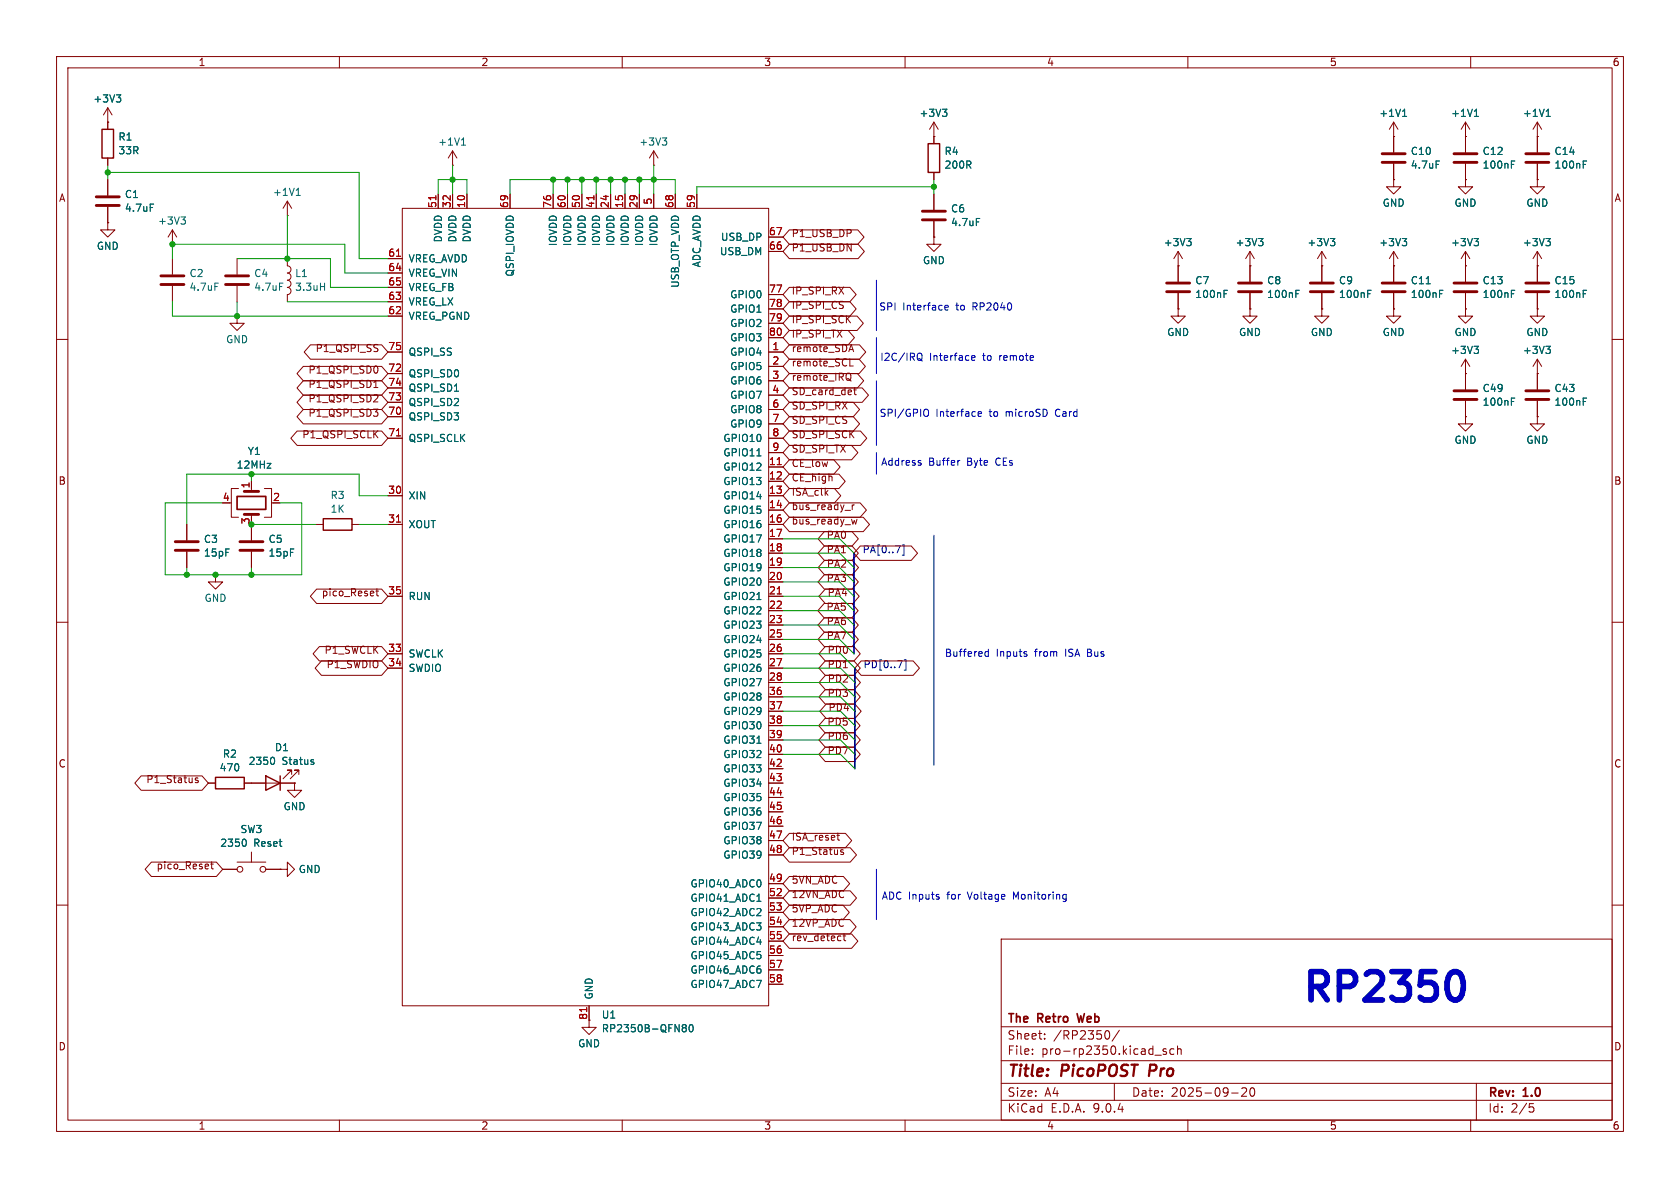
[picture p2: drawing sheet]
<svg xmlns="http://www.w3.org/2000/svg" width="297mm" height="210mm" viewBox="0 0 297 210" stroke-linecap="round" stroke-linejoin="round" font-family="sans-serif">
<g fill="none" stroke="#840000" stroke-width=".18">
<path d="M10 10h277v190h-277zM12 12h273v186h-273zM19 19.1l-.7 1.2M19 19.1l.8 1.2M19 19.1v3.8M60 10v2M110 10v2M160 10v2M210 10v2M260 10v2M19 21.6h.1M19 39.4v1.2h1.3l-1.3 1.3-1.2-1.3h1.2"/>
<path d="M19 39.4h.1M19 27.9v1.3M19 31.8v2.7M19 36.6v2.8M50.8 38.1h.1M50.8 35.6v2.5M50.8 35.6l-.8 1.2M50.8 35.6l.8 1.2M71.1 36.8h64.8v141h-64.8zM77.5 34.3v2.5M80 29.2h.1M80 26.7l-.8 1.2"/>
<path d="M80 26.7l.8 1.2M80 26.7v2.5M80 34.3v2.5M82.5 34.3v2.5M90.2 34.3v2.5M97.8 34.3v2.5M100.3 34.3v2.5M102.9 34.3v2.5M105.4 34.3v2.5M107.9 34.3v2.5M110.5 34.3v2.5M113 34.3v2.5"/>
<path d="M115.6 29.2h.1M115.6 26.7v2.5M115.6 34.3v2.5M115.6 26.7l-.8 1.2M115.6 26.7l.7 1.2M119.4 34.3v2.5M123.2 34.3v2.5M165.1 24.1h.1M165.1 21.6v3.8M165.1 30.5v1.3M165.1 34.3v2.8M165.1 39.1v2.8"/>
<path d="M165.1 21.6l-.8 1.3M165.1 21.6l.8 1.3M246.4 31.8v1.2h1.2l-1.2 1.3-1.3-1.3h1.3M246.4 31.8h.1M246.4 24.1h.1M246.4 21.6v5.3M246.4 29v2.8M246.4 21.6l-.8 1.3M246.4 21.6l.7 1.3M259.1 31.8v1.2h1.2l-1.2 1.3-1.3-1.3h1.3M259.1 31.8h.1M259.1 24.1h.1"/>
<path d="M259.1 21.6v5.3M259.1 29v2.8M259.1 21.6l-.8 1.3M259.1 21.6l.7 1.3M271.8 24.1h.1M271.8 31.8v1.2h1.2l-1.2 1.3-1.3-1.3h1.3M271.8 31.8h.1M271.8 21.6v5.3M271.8 29v2.8M271.8 21.6l-.8 1.3M271.8 21.6l.7 1.3M30.5 43.2h.1"/>
<path d="M30.5 40.6v2.6M30.5 45.7v2.8M30.5 50.5v2.8M30.5 40.6l-.8 1.3M30.5 40.6l.7 1.3M41.9 55.9v1.3h1.3l-1.3 1.2-1.3-1.2h1.3M41.9 55.9h.1M41.9 45.7v2.8M41.9 50.5v2.8M50.8 45.7v1.3a.64 .64 0 0 1 .6 .6 .64 .64 0 0 1-.6 .7 .64 .64 0 0 1 .6 .6 .64 .64 0 0 1-.6 .6 .64 .64 0 0 1 .6 .7 .64 .64 0 0 1-.6 .6M50.8 50.8a.64 .64 0 0 1 .6 .6 .64 .64 0 0 1-.6 .7v1.2M68.6 45.7h2.5"/>
<path d="M68.6 48.3h2.5M68.6 50.8h2.5M68.6 53.3h2.5M68.6 55.9h2.5M135.9 41.9h2.5M135.9 44.5h2.5M135.9 52.1h2.5M135.9 54.6h2.5M135.9 57.2h2.5M135.9 59.7h2.5M139.5 53.3h10.7l1.2 1.3-1.2 1.3h-10.7l-1.1-1.3zM139.5 43.2h12.2l1.1 1.3-1.1 1.2h-12.2l-1.1-1.2z"/>
<path d="M139.5 40.6h12.1l1.2 1.3-1.2 1.3h-12.1l-1.1-1.3zM139.5 50.8h10.7l1.2 1.3-1.2 1.2h-10.7l-1.1-1.2zM139.5 58.4h10.4l1.2 1.3-1.2 1.3h-10.4l-1.1-1.3zM139.5 55.9h12l1.1 1.3-1.1 1.2h-12l-1.1-1.2zM165.1 41.9v1.3h1.3l-1.3 1.3-1.3-1.3h1.3M165.1 41.9h.1M208.3 47h.1M208.3 54.6v1.3h1.2l-1.2 1.3-1.3-1.3h1.3M208.3 54.6h.1M208.3 44.5l-.8 1.2M208.3 44.5l.7 1.2M208.3 44.5v5.3"/>
<path d="M208.3 51.8v2.8M221 47h.1M221 54.6v1.3h1.2l-1.2 1.3-1.3-1.3h1.3M221 54.6h.1M221 44.5l-.8 1.2M221 44.5l.7 1.2M221 44.5v5.3M221 51.8v2.8M233.7 47h.1M233.7 54.6v1.3h1.2l-1.2 1.3-1.3-1.3h1.3M233.7 54.6h.1M233.7 44.5l-.8 1.2"/>
<path d="M233.7 44.5l.7 1.2M233.7 44.5v5.3M233.7 51.8v2.8M246.4 54.6v1.3h1.2l-1.2 1.3-1.3-1.3h1.3M246.4 54.6h.1M246.4 47h.1M246.4 44.5v5.3M246.4 51.8v2.8M246.4 44.5l-.8 1.2M246.4 44.5l.7 1.2M259.1 54.6v1.3h1.2l-1.2 1.3-1.3-1.3h1.3M259.1 54.6h.1"/>
<path d="M259.1 47h.1M259.1 44.5v5.3M259.1 51.8v2.8M259.1 44.5l-.8 1.2M259.1 44.5l.7 1.2M271.8 54.6v1.3h1.2l-1.2 1.3-1.3-1.3h1.3M271.8 54.6h.1M271.8 47h.1M271.8 44.5v5.3M271.8 51.8v2.8M271.8 44.5l-.8 1.2M271.8 44.5l.7 1.2"/>
<path d="M10 60h2M52.5 76.2h15l1.1 1.3-1.1 1.2h-15l-1.1-1.2zM53.6 64.8h13.9l1.1 1.2-1.1 1.3h-13.9l-1.1-1.3zM53.6 72.4h13.9l1.1 1.3-1.1 1.2h-13.9l-1.1-1.2zM53.6 69.8h13.9l1.1 1.3-1.1 1.3h-13.9l-1.1-1.3zM53.6 67.3h13.9l1.1 1.3-1.1 1.3h-13.9l-1.1-1.3zM54.9 61h12.6l1.1 1.2-1.1 1.3h-12.6l-1.1-1.3zM66 72.3h.8l-.4 .5M66 71h.8M66.1 68.5h.7M66.7 64.9v.8M66.7 69.9v.4"/>
<path d="M66.7 72.9v.6M68.6 62.2h2.5M68.6 66h2.5M68.6 68.6h2.5M68.6 71.1h2.5M68.6 73.7h2.5M68.6 77.5h2.5M135.9 62.2h2.5M135.9 77.5h2.5M135.9 64.8h2.5M135.9 67.3h2.5M135.9 69.9h2.5"/>
<path d="M135.9 72.4h2.5M135.9 74.9h2.5M139.5 63.5h12.4l1.1 1.3-1.1 1.2h-12.4l-1.1-1.2zM139.5 61h12.4l1.2 1.2-1.2 1.3h-12.4l-1.1-1.3zM139.5 66h12.1l1.1 1.3-1.1 1.3h-12.1l-1.1-1.3zM139.5 68.6h12.9l1.1 1.3-1.1 1.2h-12.9l-1.1-1.2zM139.5 71.1h11.4l1.1 1.3-1.1 1.3h-11.4l-1.1-1.3zM139.5 73.7h11.4l1.1 1.2-1.1 1.3h-11.4l-1.1-1.3zM139.5 78.7h11.1l1.1 1.3-1.1 1.3h-11.1l-1.1-1.3zM139.5 76.2h12.6l1.1 1.3-1.1 1.2h-12.6l-1.1-1.2zM149.9 66a.43 .43 0 0 1 .5 .4v.4a.43 .43 0 0 1-.5 .4M149.9 66.9l.6 .5"/>
<path d="M150.2 61.8h.6M150.2 64.7h.6M150.5 60.9l.4 1.3M150.9 68.9h.5M151.1 68.5v1.1l.3 .2M259.1 73.7v1.2h1.2l-1.2 1.3-1.3-1.3h1.3M259.1 73.7h.1M259.1 66h.1M259.1 63.5l-.8 1.3M259.1 63.5l.7 1.3M259.1 63.5v5.3M259.1 70.9v2.8"/>
<path d="M271.8 66h.1M271.8 73.7v1.2h1.2l-1.2 1.3-1.3-1.3h1.3M271.8 73.7h.1M271.8 63.5l-.8 1.3M271.8 63.5l.7 1.3M271.8 63.5v5.3M271.8 70.9v2.8M285 60h2M33 92.7v2.8M33 97.5v2.8M40.6 88.9h.3M42.2 86.4h-1.3v5h1.3"/>
<path d="M44.4 85.1v1.3M44.4 90.9v.5M44.4 92.7v2.8M44.4 97.5v2.8M46.7 86.4h1.3v5h-1.3M55.9 92.7h1.2M62.2 92.7h1.3M68.6 92.7h2.5M68.6 87.6h2.5M135.9 92.7h2.5M135.9 87.6h2.5M135.9 80h2.5"/>
<path d="M135.9 82.6h2.5M135.9 85.1h2.5M135.9 90.2h2.5M135.9 95.3h2.5M135.9 97.8h2.5M139.5 81.3h7.9l1.1 1.3-1.1 1.2h-7.9l-1.1-1.2zM139.5 83.8h8.8l1.1 1.3-1.1 1.3h-8.8l-1.1-1.3zM139.5 91.4h13.1l1.1 1.3-1.1 1.3h-13.1l-1.1-1.3zM139.5 86.4h8l1.1 1.2-1.1 1.3h-8l-1.1-1.3zM139.5 88.9h12.6l1.1 1.3-1.1 1.2h-12.6l-1.1-1.2zM145.7 96.5h4.9l1.1 1.3-1.1 1.3h-4.9l-1.1-1.3zM145.7 94h4.9l1.1 1.3-1.1 1.2h-4.9l-1.1-1.2z"/>
<path d="M145.8 99.1h4.9l1.1 1.2-1.1 1.3h-4.9l-1.2-1.3zM149.4 90.2h1M150.7 89.3v.8M151 89.3l-.3 .2M151.5 91.8l-.2 .8-.3-.6-.2 .6M152.1 96.5h9l1.1 1.3-1.1 1.3h-9l-1.1-1.3zM10 110h2M38.1 101.6v1.3h1.3l-1.3 1.2-1.3-1.2h1.3M38.1 101.6h.1M56 104.1h11.5l1.1 1.3-1.1 1.3h-11.5l-1.1-1.3zM56.5 114.3h11l1.1 1.3-1.1 1.2h-11l-1.2-1.2zM56.8 116.8h10.7l1.1 1.3-1.1 1.3h-10.7l-1.1-1.3z"/>
<path d="M66.4 104.5h.5M66.6 104.1v1.1l.3 .1M68.6 105.4h2.5M68.6 115.6h2.5M68.6 118.1h2.5M135.9 105.4h2.5M135.9 115.6h2.5M135.9 118.1h2.5M135.9 100.3h2.5M135.9 102.9h2.5M135.9 108h2.5M135.9 110.5h2.5"/>
<path d="M135.9 113h2.5M145.7 106.7h4.9l1.1 1.3-1.1 1.2h-4.9l-1.1-1.2zM145.7 109.2h4.9l1.1 1.3-1.1 1.3h-4.9l-1.1-1.3zM145.7 101.6h4.9l1.1 1.3-1.1 1.2h-4.9l-1.1-1.2zM145.7 111.8h4.9l1.1 1.2-1.1 1.3h-4.9l-1.1-1.3zM145.9 104.1h4.9l1.1 1.3-1.1 1.3h-4.9l-1.1-1.3zM145.9 114.3h5.1l1.1 1.3-1.1 1.2h-5.1l-1.1-1.2zM145.9 116.8h5.1l1.1 1.3-1.1 1.3h-5.1l-1.1-1.3zM145.9 119.4h5.1l1.1 1.3-1.1 1.2h-5.1l-1.1-1.2zM152.2 116.8h9.2l1.1 1.3-1.1 1.3h-9.2l-1.1-1.3zM285 110h2M25 137.2h10.7l1.1 1.2-1.1 1.3h-10.7l-1.2-1.3z"/>
<path d="M35 137.6l-.3-.1-.2 .2 .1 .2 .4 .1v.3h-.5M36.8 138.4h1.3M43.2 138.4h8.9M51.6 136.9v-.8h-.8h.8l-1.6 1.6M52.1 138.4v1.3h1.2l-1.2 1.3-1.3-1.3h1.3M52.1 138.4h.1M52.8 136.9v-.8h-.7h.7l-1.5 1.6M135.9 138.4h2.5M135.9 120.7h2.5M135.9 123.2h2.5M135.9 125.7h2.5M135.9 128.3h2.5"/>
<path d="M135.9 130.8h2.5M135.9 133.4h2.5M135.9 135.9h2.5M145.9 127h5l1.1 1.3-1.1 1.2h-5l-1.2-1.2zM145.9 121.9h5.1l1.1 1.3-1.1 1.3h-5.1l-1.1-1.3zM145.9 132.1h5.1l1.1 1.3-1.1 1.2h-5.1l-1.1-1.2zM145.9 129.5h5.1l1.1 1.3-1.1 1.3h-5.1l-1.1-1.3zM146 124.5h5.1l1.1 1.2-1.1 1.3h-5.1l-1.1-1.3zM26.8 152.4h11.5l1.1 1.3-1.1 1.2h-11.5l-1.1-1.2zM37.2 152.8h.5M37.4 152.3v1.1l.3 .2M39.4 153.7h2.5"/>
<path d="M41.9 152.4h5.1M44.4 150.6v1.8M47 153.7h2.5M49.5 153.7h1.3v-1.3l1.3 1.3-1.3 1.2v-1.2M49.5 153.7h.1M135.9 141h2.5M135.9 143.5h2.5M135.9 146.1h2.5M135.9 148.6h2.5M135.9 151.1h2.5M135.9 156.2h2.5M135.9 158.8h2.5"/>
<path d="M139.5 154.9h9.6l1.1 1.3-1.1 1.3h-9.6l-1.1-1.3zM139.5 149.9h10.8l1.1 1.2-1.1 1.3h-10.8l-1.1-1.3zM139.5 157.5h10.8l1.1 1.3-1.1 1.2h-10.8l-1.1-1.2zM139.5 147.3h10l1.1 1.3-1.1 1.3h-10l-1.1-1.3zM147.9 147.7h.5M148.2 148.5h.2M149.1 150.3l-.3-.1-.2 .2 .1 .2 .4 .1v.3h-.5M10 160h2M104.1 177.8v3.8h1.3l-1.3 1.3-1.2-1.3h1.2M135.9 161.3h2.5M135.9 163.8h2.5M135.9 166.4h2.5"/>
<path d="M135.9 168.9h2.5M135.9 171.5h2.5M135.9 174h2.5M139.5 165.1h11.1l1.1 1.3-1.1 1.2h-11.1l-1.1-1.2zM139.5 162.6h10.7l1.2 1.2-1.2 1.3h-10.7l-1.1-1.3zM139.5 160h9.5l1.2 1.3-1.2 1.3h-9.5l-1.1-1.3zM149 165.5h.5M149.2 165v1.1l.3 .2M177 166h108v32h-108zM285 160h2M60 198v2M110 198v2"/>
<path d="M160 198v2M177 194.5h108M177 191.5h108M177 187.5h108M177 181.5h108M182.5 186.3v.1M182.5 185.5v.1M184.7 183.6v.1M184.7 182.8v.1M195.7 182.2a.81 .81 0 0 1 .6 .6 .81 .81 0 0 1-.3 .8l-.3 .1M197 191.5v3M197.9 182.1l-1.3 2"/>
<path d="M204.2 186.5h1.1M206.2 185.5l-.4-.1-.2 .2 .1 .2 .5 .2v.3h-.6M207.5 185.5l-.4-.1-.3 .3v.4l.2 .2h.5M208.2 185.5l.2-.1 .3 .1 .1 .9M208.2 184.9v1.5M210 198v2M217.7 193.2h1.2M219.5 192.4l.6-.1 .2 .1 .1 .3-.9 1.1h.9M221.1 192.4l.2-.1a.81 .81 0 0 1 .6 .6 .81 .81 0 0 1-.3 .8l-.1 .1a.81 .81 0 0 1-.4-1.4zM260 198v2M261 191.5v6.5M270.4 195.1h.7"/>
<path d="M270.5 195.7h.4l.3 .3-.2 .5-.5 .1"/>
<circle cx="42.4" cy="153.7" r=".51"/>
<circle cx="46.5" cy="153.7" r=".51"/>
</g>
<path d="M203.4 188.2l-.3 2" fill="none" stroke="#840000" stroke-width=".4"/>
<path d="M41.9 87.8h5.1v2.2h-5.1zM190.4 179.2l.4 1.5" fill="none" stroke="#840000" stroke-width=".3"/>
<g fill="none" stroke="#006464" stroke-width=".18">
<path d="M20.6 16.8h.7l-.4 .5M21.1 17.3l.2 .2v.3l-.2 .2M166.6 19.3h.8l-.4 .5M167.2 19.8l.2 .2v.3l-.2 .3M248.1 19.6l.2-.3v1.3M260.8 19.6l.2-.3v1.3M273.5 19.6l.2-.3v1.3M26.6 36.1h.6M32 38.4h.8l-.4 .4M32.5 38.8l.3 .3v.3l-.3 .2M52.4 34.5h.7M52.5 33.6l.2-.3v1.2"/>
<path d="M81.6 25.7h.7M81.7 24.7l.2-.3v1.3M117.1 24.4h.8l-.5 .5M117.6 24.9l.3 .2v.3l-.3 .3M172.6 38.6h.6M248 20.6h.7M253.9 28.5h.6M260.7 20.6h.7M267.2 29.1h.4M267.2 28.5h.6M273.4 20.6h.7M279.9 29.1h.4"/>
<path d="M279.9 28.5h.6M38 50.1h.6M49.4 50.1h.6M56.7 50.7h.7M57.4 50.1v1.2M209.8 42.2h.8l-.4 .5M210.3 42.7l.3 .2v.3l-.3 .2M216.4 51.9h.4M216.4 51.3h.6M222.5 42.2h.8l-.4 .5M223 42.7l.3 .2v.3l-.3 .2M229.1 51.9h.4"/>
<path d="M229.1 51.3h.6M235.2 42.2h.8l-.4 .5M235.7 42.7l.3 .2v.3l-.3 .2M241.8 51.9h.4M241.8 51.3h.6M247.9 42.2h.8l-.4 .5M248.4 42.7l.3 .2v.3l-.3 .2M252.1 50.2h.8M254.5 51.9h.4M254.5 51.3h.6M260.6 42.2h.8l-.4 .5M261.1 42.7l.3 .2v.3l-.3 .2"/>
<path d="M267.2 51.9h.4M267.2 51.3h.6M273.3 42.2h.8l-.4 .5M273.8 42.7l.3 .2v.3l-.3 .2M279.9 51.9h.4M279.9 51.3h.6M80.3 69.2h.8M260.6 61.2h.8l-.4 .5M261.1 61.7l.3 .2v.3l-.3 .3M267.2 71h.4M267.2 70.4h.6M273.3 61.2h.8l-.4 .5"/>
<path d="M273.8 61.7l.3 .2v.3l-.3 .3M279.9 71h.4M279.9 70.4h.6M133.8 80.6h.7M133.8 106h.7M48.2 133.9a.79 .79 0 0 1 0 1.2M55.3 134.7l.2 .2-.2 .2M55.3 134.3h.1M133.8 131.4h.7M43.2 148.3a.79 .79 0 0 1 0 1.3M133.8 159.3h.7M120.7 181.6l.1 .1"/>
<path d="M120.7 181.2l.1-.1 .4 .1 .1 .2-.2 .3M120.8 181.7h.3M120.8 181.7l-.1 .1M121.1 181.7l.2 .2v.4l-.2 .1-.4-.1M121.9 181.2l.2-.1a.68 .68 0 0 1 .5 .7 .68 .68 0 0 1-.5 .6l-.2-.1-.1-.4z"/>
</g>
<g fill="none" stroke="#840000" stroke-width=".51">
<path d="M17 34.8h4.1M17 36.3h4.1M163.1 37.3h4M163.1 38.9h4M244.3 27.2h4.1M244.3 28.7h4.1M257 27.2h4.1M257 28.7h4.1M269.7 27.2h4.1M269.7 28.7h4.1M28.4 48.8h4.1M28.4 50.3h4.1"/>
<path d="M39.9 48.8h4M39.9 50.3h4M206.2 50h4.1M206.2 51.6h4.1M218.9 50h4.1M218.9 51.6h4.1M231.6 50h4.1M231.6 51.6h4.1M244.3 50h4.1M244.3 51.6h4.1M257 50h4.1M257 51.6h4.1"/>
<path d="M269.7 50h4.1M269.7 51.6h4.1M257 69.1h4.1M257 70.6h4.1M269.7 69.1h4.1M269.7 70.6h4.1M31 95.8h4.1M31 97.3h4.1M42.4 95.8h4.1M42.4 97.3h4.1M43.2 86.9h2.5M43.2 90.9h2.5"/>
</g>
<path d="M18 22.9h2.1v5h-2.1zM164.1 25.4h2v5.1h-2zM57.1 91.7h5.1v2h-5.1zM38.1 137.4h5.1v2h-5.1zM47 137.2l2.5 1.2-2.5 1.3zM49.5 137.2v2.5" fill="none" stroke="#840000" stroke-width=".25"/>
<path d="M77.1 34.6v.7M105 34.6v.7M70.1 45.3h.7M70.1 77.1h.7M70.1 92.3h.7M137.4 82.1h.7M137.4 105h.7M103.7 178.1v.7" fill="none" stroke="#a90000" stroke-width=".18"/>
<path d="M159.5 96.3h.3v1.8h-.3M158.6 116.8h.9l-.6 1.2M159.9 116.6h.3v1.9h-.3" fill="none" stroke="#000084" stroke-width=".18"/>
<g fill="none" stroke="#0000c2" stroke-width=".18">
<path d="M154.9 49.5v8.9M154.9 59.7v6.3M167 54.4l.7-.1-.1-.3h-.4l-.2 .1 .1 .7h.5M154.9 67.3v11.4M162.4 63.4l.7 .4M162.5 62.4a.43 .43 0 0 1 .5 .5v.4a.43 .43 0 0 1-.5 .4M163.6 72.3a.43 .43 0 0 1 .6 .5v.4a.43 .43 0 0 1-.6 .4M171.8 63.3l.6-.1-.1-.3h-.3l-.2 .1v.6h.5M172.9 73.2l.6-.1v-.3h-.4l-.2 .1 .1 .6h.5M154.9 80v3.8M162.7 81.8l.2 .2-.2 .2M162.7 81.4l.1 .1"/>
<path d="M165.1 94.6v40.7M169.7 81.4l-.3 .1M174.1 115.8l.3 .2h.3M174.7 114.8v1.2M174.7 115.2h-.3l-.3 .2M181.4 115.6l.2 .2-.2 .2M181.4 115.2h.1M154.9 153.7v8.9M165.9 158.5l.1 .2-.1 .3M165.9 158.1l.1 .1M188.1 158.1l.4 .1M188.5 158.1v1l-.3 .3"/>
<path d="M188.5 158.9l-.4 .1"/>
</g>
<path d="M151 97.8v17.8M151.1 118.1v17.8" fill="none" stroke="#000084" stroke-width=".3"/>
<g fill="none" stroke="#009600" stroke-width=".18">
<path d="M19 30.5h44.5v15.2h5.1M19 29.2v2.6M50.8 38.1v7.6M77.5 34.3v-2.5h5v2.5M80 29.2v5.1M90.2 34.3v-2.5h29.2v2.5M97.8 31.8v2.5M100.3 31.8v2.5M102.9 31.8v2.5M105.4 31.8v2.5M107.9 31.8v2.5M110.5 31.8v2.5"/>
<path d="M113 31.8v2.5M115.6 29.2v5.1M165.1 33h-41.9v1.3M165.1 31.8v2.5M30.5 45.7v-2.5h30.5v5.1h7.6M30.5 53.3v2.6h38.1M41.9 45.7h16.5v5.1h10.2M41.9 53.3v2.6M50.8 53.3h17.8M39.4 88.9h-10.2v12.7h24.1v-12.7h-3.8M44.4 83.8v1.3M44.4 92.7h11.5"/>
<path d="M63.5 92.7h5.1M68.6 87.6h-5.1v-3.8h-30.5v8.9M138.4 95.3h10l2.6 2.5M138.4 97.8h10l2.6 2.5M33 100.3v1.3M44.4 100.3v1.3M138.4 100.3h10l2.6 2.6M138.4 102.9h10l2.6 2.5M138.4 105.4h10l2.6 2.6M138.4 118.1h10.2l2.5 2.6M138.4 108h10l2.6 2.5M138.4 115.6h10.2l2.5 2.5"/>
<path d="M138.4 113h10l2.6 2.6M138.4 110.5h10l2.6 2.5M138.4 128.3h10.2l2.5 2.5M138.4 120.7h10.2l2.5 2.5M138.4 123.2h10.2l2.5 2.5M138.4 125.7h10.2l2.5 2.6M138.4 133.4h10.2l2.5 2.5M138.4 130.8h10.2l2.5 2.6"/>
</g>
<path d="M256.5 172a1.19 1.19 0 0 1 1.9 .7 3.9 3.9 0 0 1-.4 3.8l-.5 .3h-.5l-.5-.3" fill="none" stroke="#0000c2" stroke-width="1"/>
<g fill="#009600" stroke="#009600" stroke-width=".18">
<circle cx="41.9" cy="55.9" r=".46"/>
<circle cx="19" cy="30.5" r=".46"/>
<circle cx="50.8" cy="45.7" r=".46"/>
<circle cx="30.5" cy="43.2" r=".46"/>
<circle cx="100.3" cy="31.8" r=".46"/>
<circle cx="102.9" cy="31.8" r=".46"/>
<circle cx="105.4" cy="31.8" r=".46"/>
<circle cx="107.9" cy="31.8" r=".46"/>
<circle cx="97.8" cy="31.8" r=".46"/>
<circle cx="110.5" cy="31.8" r=".46"/>
<circle cx="80" cy="31.8" r=".46"/>
<circle cx="44.4" cy="101.6" r=".46"/>
<circle cx="44.4" cy="83.8" r=".46"/>
<circle cx="44.4" cy="92.7" r=".46"/>
<circle cx="33" cy="101.6" r=".46"/>
<circle cx="38.1" cy="101.6" r=".46"/>
<circle cx="165.1" cy="33" r=".46"/>
<circle cx="113" cy="31.8" r=".46"/>
<circle cx="115.6" cy="31.8" r=".46"/>
</g>
<text font-size="7" fill="#0000c2" x="229.6" y="178.5">RP2350</text>
<g font-size="2.8" fill="#840000">
<text x="178" y="190.9">Title:</text>
<text x="187.7" y="190.9">PicoPOST</text>
<text x="204" y="190.9">Pro</text>
</g>
<g font-size="2.1" fill="#840000">
<text x="178" y="184">Sheet:</text>
<text x="178" y="181.2">The</text>
<text x="183.5" y="181.2">Retro</text>
<text x="186.2" y="184">/RP2350/</text>
<text x="191.2" y="181.2">Web</text>
<text x="178" y="186.7">File:</text>
<text x="184.1" y="186.7">pro-rp2350.kicad_sch</text>
<text x="178" y="196.9">KiCad</text>
<text x="178" y="194.1">Size:</text>
<text x="184.7" y="194.1">A4</text>
<text x="185.7" y="196.9">E.D.A.</text>
<text x="193.3" y="196.9">9.0.4</text>
<text x="200" y="194.1">Date:</text>
<text x="207" y="194.1">2025-09-20</text>
<text x="263" y="194.3">Rev:</text>
<text x="263" y="196.9">Id:</text>
<text x="267.1" y="196.9">2/5</text>
<text x="269.4" y="194.3">1.0</text>
</g>
<g font-size="1.8" fill="#840000">
<text x="35" y="11.9">1</text>
<text x="85" y="11.9">2</text>
<text x="135" y="11.9">3</text>
<text x="185" y="11.9">4</text>
<text x="235" y="11.9">5</text>
<text x="285" y="11.9">6</text>
<text x="10.3" y="35.9">A</text>
<text x="285.3" y="35.9">A</text>
<text x="139.9" y="44.5">P1_USB_DN</text>
<text x="139.9" y="42">P1_USB_DP</text>
<text x="139.9" y="52.2">IP_SPI_RX</text>
<text x="139.9" y="54.7">IP_SPI_CS</text>
<text x="139.9" y="59.8">IP_SPI_TX</text>
<text x="139.9" y="57.2">IP_SPI_SCK</text>
<text x="55.7" y="62.3">P1_QSPI_SS</text>
<text x="139.9" y="64.9">remote_SCL</text>
<text x="139.9" y="62.3">remote_SDA</text>
<text x="54.4" y="66.1">P1_QSPI_SD0</text>
<text x="54.4" y="71.2">P1_QSPI_SD2</text>
<text x="54.4" y="68.7">P1_QSPI_SD1</text>
<text x="139.9" y="67.4">remote_IRQ</text>
<text x="139.9" y="69.9">SD_card_det</text>
<text x="53.3" y="77.6">P1_QSPI_SCLK</text>
<text x="54.4" y="73.8">P1_QSPI_SD3</text>
<text x="139.9" y="72.5">SD_SPI_RX</text>
<text x="139.9" y="75">SD_SPI_CS</text>
<text x="139.9" y="77.6">SD_SPI_SCK</text>
<text x="139.9" y="82.6">CE_low</text>
<text x="139.9" y="80.1">SD_SPI_TX</text>
<text x="10.3" y="85.9">B</text>
<text x="139.9" y="85.2">CE_high</text>
<text x="139.9" y="87.7">ISA_clk</text>
<text x="285.3" y="85.9">B</text>
<text x="139.9" y="92.8">bus_ready_w</text>
<text x="139.9" y="90.3">bus_ready_r</text>
<text x="146.1" y="95.3">PA0</text>
<text x="146.1" y="97.9">PA1</text>
<text x="146.1" y="100.4">PA2</text>
<text x="56.8" y="105.5">pico_Reset</text>
<text x="146.1" y="103">PA3</text>
<text x="146.2" y="105.5">PA4</text>
<text x="146" y="108">PA5</text>
<text x="146.1" y="110.6">PA6</text>
<text x="146.1" y="113.1">PA7</text>
<text x="57.3" y="115.7">P1_SWCLK</text>
<text x="57.6" y="118.2">P1_SWDIO</text>
<text x="146.2" y="115.7">PD0</text>
<text x="146.2" y="118.2">PD1</text>
<text x="146.2" y="123.3">PD3</text>
<text x="146.2" y="120.7">PD2</text>
<text x="146.4" y="125.8">PD4</text>
<text x="146.2" y="128.4">PD5</text>
<text x="146.2" y="130.9">PD6</text>
<text x="10.3" y="135.9">C</text>
<text x="146.2" y="133.4">PD7</text>
<text x="285.3" y="135.9">C</text>
<text x="25.8" y="138.5">P1_Status</text>
<text x="139.9" y="148.7">ISA_reset</text>
<text x="27.6" y="153.8">pico_Reset</text>
<text x="139.9" y="151.2">P1_Status</text>
<text x="139.9" y="156.3">5VN_ADC</text>
<text x="139.9" y="158.8">12VN_ADC</text>
<text x="139.9" y="161.4">5VP_ADC</text>
<text x="139.9" y="166.5">rev_detect</text>
<text x="139.9" y="163.9">12VP_ADC</text>
<text x="10.3" y="185.9">D</text>
<text x="285.3" y="185.9">D</text>
<text x="35" y="199.9">1</text>
<text x="85" y="199.9">2</text>
<text x="135" y="199.9">3</text>
<text x="185" y="199.9">4</text>
<text x="235" y="199.9">5</text>
<text x="285" y="199.9">6</text>
</g>
<g font-size="1.8" fill="#006464">
<text x="16.4" y="18.3">+3V3</text>
<text x="162.5" y="20.9">+3V3</text>
<text x="243.7" y="20.9">+1V1</text>
<text x="256.4" y="20.9">+1V1</text>
<text x="269.1" y="20.9">+1V1</text>
<text x="20.8" y="25.1">R1</text>
<text x="20.8" y="27.5">33R</text>
<text x="77.4" y="25.9">+1V1</text>
<text x="112.9" y="25.9">+3V3</text>
<text x="166.9" y="27.6">R4</text>
<text x="249.3" y="27.6">C10</text>
<text x="262" y="27.6">C12</text>
<text x="274.7" y="27.6">C14</text>
<text x="22" y="35.2">C1</text>
<text x="48.2" y="34.8">+1V1</text>
<text x="166.9" y="30">200R</text>
<text x="249.3" y="30">4.7uF</text>
<text x="262" y="30">100nF</text>
<text x="274.7" y="30">100nF</text>
<text x="22" y="37.6">4.7uF</text>
<text x="27.8" y="39.9">+3V3</text>
<text x="168" y="37.8">C6</text>
<text x="168" y="40.2">4.7uF</text>
<text x="244.3" y="36.7">GND</text>
<text x="257" y="36.7">GND</text>
<text x="269.7" y="36.7">GND</text>
<text x="17" y="44.4">GND</text>
<text x="72.1" y="46.6">VREG_AVDD</text>
<text x="78.3" y="42.9" transform="rotate(-90 78.3 42.9)">DVDD</text>
<text x="80.9" y="42.9" transform="rotate(-90 80.9 42.9)">DVDD</text>
<text x="83.4" y="42.9" transform="rotate(-90 83.4 42.9)">DVDD</text>
<text x="98.7" y="43.6" transform="rotate(-90 98.7 43.6)">IOVDD</text>
<text x="101.2" y="43.6" transform="rotate(-90 101.2 43.6)">IOVDD</text>
<text x="103.7" y="43.6" transform="rotate(-90 103.7 43.6)">IOVDD</text>
<text x="106.3" y="43.6" transform="rotate(-90 106.3 43.6)">IOVDD</text>
<text x="108.8" y="43.6" transform="rotate(-90 108.8 43.6)">IOVDD</text>
<text x="111.4" y="43.6" transform="rotate(-90 111.4 43.6)">IOVDD</text>
<text x="113.9" y="43.6" transform="rotate(-90 113.9 43.6)">IOVDD</text>
<text x="116.4" y="43.6" transform="rotate(-90 116.4 43.6)">IOVDD</text>
<text x="124.1" y="47.4" transform="rotate(-90 124.1 47.4)">ADC_AVDD</text>
<text x="127.2" y="45.3">USB_DM</text>
<text x="127.4" y="42.8">USB_DP</text>
<text x="163.1" y="46.9">GND</text>
<text x="205.6" y="43.7">+3V3</text>
<text x="218.3" y="43.7">+3V3</text>
<text x="231" y="43.7">+3V3</text>
<text x="243.7" y="43.7">+3V3</text>
<text x="256.4" y="43.7">+3V3</text>
<text x="269.1" y="43.7">+3V3</text>
<text x="33.4" y="49.2">C2</text>
<text x="33.4" y="51.6">4.7uF</text>
<text x="44.8" y="49.2">C4</text>
<text x="44.8" y="51.6">4.7uF</text>
<text x="52.1" y="51.6">3.3uH</text>
<text x="52.1" y="49.2">L1</text>
<text x="72.1" y="49.1">VREG_VIN</text>
<text x="72.1" y="51.7">VREG_FB</text>
<text x="91" y="49" transform="rotate(-90 91 49)">QSPI_IOVDD</text>
<text x="120.2" y="51" transform="rotate(-90 120.2 51)">USB_OTP_VDD</text>
<text x="129" y="52.9">GPIO0</text>
<text x="211.2" y="50.5">C7</text>
<text x="211.2" y="52.9">100nF</text>
<text x="223.9" y="50.5">C8</text>
<text x="223.9" y="52.9">100nF</text>
<text x="236.6" y="50.5">C9</text>
<text x="236.6" y="52.9">100nF</text>
<text x="249.3" y="52.9">100nF</text>
<text x="249.3" y="50.5">C11</text>
<text x="262" y="52.9">100nF</text>
<text x="262" y="50.5">C13</text>
<text x="274.7" y="52.9">100nF</text>
<text x="274.7" y="50.5">C15</text>
<text x="72.1" y="54.2">VREG_LX</text>
<text x="72.1" y="56.7">VREG_PGND</text>
<text x="129" y="55.5">GPIO1</text>
<text x="129" y="58">GPIO2</text>
<text x="206.2" y="59.6">GND</text>
<text x="218.9" y="59.6">GND</text>
<text x="231.6" y="59.6">GND</text>
<text x="244.3" y="59.6">GND</text>
<text x="257" y="59.6">GND</text>
<text x="269.7" y="59.6">GND</text>
<text x="39.9" y="60.9">GND</text>
<text x="72.1" y="63.1">QSPI_SS</text>
<text x="129" y="60.6">GPIO3</text>
<text x="129" y="63.1">GPIO4</text>
<text x="129" y="65.6">GPIO5</text>
<text x="256.4" y="62.8">+3V3</text>
<text x="269.1" y="62.8">+3V3</text>
<text x="72.1" y="66.9">QSPI_SD0</text>
<text x="72.1" y="69.4">QSPI_SD1</text>
<text x="72.1" y="72">QSPI_SD2</text>
<text x="129" y="68.2">GPIO6</text>
<text x="129" y="70.7">GPIO7</text>
<text x="262" y="71.9">100nF</text>
<text x="262" y="69.5">C49</text>
<text x="274.7" y="71.9">100nF</text>
<text x="274.7" y="69.5">C43</text>
<text x="72.1" y="74.5">QSPI_SD3</text>
<text x="129" y="73.3">GPIO8</text>
<text x="129" y="75.8">GPIO9</text>
<text x="41.7" y="83">12MHz</text>
<text x="43.7" y="80.6">Y1</text>
<text x="72.1" y="78.3">QSPI_SCLK</text>
<text x="127.8" y="78.3">GPIO10</text>
<text x="127.8" y="80.9">GPIO11</text>
<text x="127.8" y="83.4">GPIO12</text>
<text x="257" y="78.7">GND</text>
<text x="269.7" y="78.7">GND</text>
<text x="58.3" y="88.4">R3</text>
<text x="72.1" y="88.5">XIN</text>
<text x="127.8" y="86">GPIO13</text>
<text x="127.8" y="88.5">GPIO14</text>
<text x="58.3" y="90.8">1K</text>
<text x="72.1" y="93.6">XOUT</text>
<text x="127.8" y="91">GPIO15</text>
<text x="127.8" y="93.6">GPIO16</text>
<text x="36" y="96.2">C3</text>
<text x="36" y="98.6">15pF</text>
<text x="47.4" y="96.2">C5</text>
<text x="47.4" y="98.6">15pF</text>
<text x="127.8" y="96.1">GPIO17</text>
<text x="127.8" y="98.7">GPIO18</text>
<text x="127.8" y="101.2">GPIO19</text>
<text x="36.1" y="106.6">GND</text>
<text x="72.1" y="106.3">RUN</text>
<text x="127.8" y="103.7">GPIO20</text>
<text x="127.8" y="106.3">GPIO21</text>
<text x="127.8" y="108.8">GPIO22</text>
<text x="127.8" y="111.4">GPIO23</text>
<text x="127.8" y="113.9">GPIO24</text>
<text x="72.1" y="116.4">SWCLK</text>
<text x="72.1" y="119">SWDIO</text>
<text x="127.8" y="116.4">GPIO25</text>
<text x="127.8" y="119">GPIO26</text>
<text x="127.8" y="121.5">GPIO27</text>
<text x="127.8" y="124.1">GPIO28</text>
<text x="127.8" y="126.6">GPIO29</text>
<text x="127.8" y="129.1">GPIO30</text>
<text x="127.8" y="131.7">GPIO31</text>
<text x="38.7" y="136.6">470</text>
<text x="39.3" y="134.1">R2</text>
<text x="43.8" y="135.4">2350</text>
<text x="48.5" y="133">D1</text>
<text x="49.9" y="135.4">Status</text>
<text x="127.8" y="134.2">GPIO32</text>
<text x="127.8" y="136.8">GPIO33</text>
<text x="50" y="143.4">GND</text>
<text x="127.8" y="139.3">GPIO34</text>
<text x="127.8" y="141.8">GPIO35</text>
<text x="38.8" y="149.9">2350</text>
<text x="42.4" y="147.5">SW3</text>
<text x="44.9" y="149.9">Reset</text>
<text x="127.8" y="144.4">GPIO36</text>
<text x="127.8" y="146.9">GPIO37</text>
<text x="127.8" y="149.5">GPIO38</text>
<text x="52.7" y="154.5">GND</text>
<text x="127.8" y="152">GPIO39</text>
<text x="122" y="157.1">GPIO40_ADC0</text>
<text x="122" y="159.6">GPIO41_ADC1</text>
<text x="122" y="162.2">GPIO42_ADC2</text>
<text x="122" y="164.7">GPIO43_ADC3</text>
<text x="122" y="167.2">GPIO44_ADC4</text>
<text x="122" y="169.8">GPIO45_ADC5</text>
<text x="122" y="172.3">GPIO46_ADC6</text>
<text x="105" y="176.8" transform="rotate(-90 105 176.8)">GND</text>
<text x="122" y="174.9">GPIO47_ADC7</text>
<text x="102.1" y="185.3">GND</text>
<text x="106.3" y="180.3">U1</text>
<text x="106.3" y="182.7">RP2350B-QFN80</text>
</g>
<g font-size="1.8" fill="#a90000">
<text x="77.2" y="36.9" transform="rotate(-90 77.2 36.9)">51</text>
<text x="79.8" y="36.9" transform="rotate(-90 79.8 36.9)">32</text>
<text x="82.3" y="36.9" transform="rotate(-90 82.3 36.9)">10</text>
<text x="89.9" y="36.9" transform="rotate(-90 89.9 36.9)">69</text>
<text x="97.5" y="36.9" transform="rotate(-90 97.5 36.9)">76</text>
<text x="100.1" y="36.9" transform="rotate(-90 100.1 36.9)">60</text>
<text x="102.6" y="36.9" transform="rotate(-90 102.6 36.9)">50</text>
<text x="105.2" y="36.9" transform="rotate(-90 105.2 36.9)">41</text>
<text x="107.7" y="36.9" transform="rotate(-90 107.7 36.9)">24</text>
<text x="110.2" y="36.9" transform="rotate(-90 110.2 36.9)">15</text>
<text x="112.8" y="36.9" transform="rotate(-90 112.8 36.9)">29</text>
<text x="115.3" y="36.3" transform="rotate(-90 115.3 36.3)">5</text>
<text x="119.1" y="36.9" transform="rotate(-90 119.1 36.9)">68</text>
<text x="122.9" y="36.9" transform="rotate(-90 122.9 36.9)">59</text>
<text x="135.8" y="41.7">67</text>
<text x="68.5" y="45.5">61</text>
<text x="135.8" y="44.2">66</text>
<text x="68.5" y="48">64</text>
<text x="68.5" y="50.5">65</text>
<text x="68.5" y="53.1">63</text>
<text x="135.8" y="51.8">77</text>
<text x="68.5" y="55.6">62</text>
<text x="135.8" y="54.4">78</text>
<text x="135.8" y="56.9">79</text>
<text x="135.8" y="59.4">80</text>
<text x="68.5" y="62">75</text>
<text x="68.5" y="65.8">72</text>
<text x="136.5" y="62">1</text>
<text x="136.5" y="64.5">2</text>
<text x="68.5" y="68.3">74</text>
<text x="68.5" y="70.9">73</text>
<text x="136.5" y="67.1">3</text>
<text x="136.5" y="69.6">4</text>
<text x="68.5" y="73.4">70</text>
<text x="68.5" y="77.2">71</text>
<text x="136.5" y="72.1">6</text>
<text x="136.5" y="74.7">7</text>
<text x="136.5" y="77.2">8</text>
<text x="135.8" y="82.3">11</text>
<text x="136.5" y="79.8">9</text>
<text x="39.3" y="88.6">4</text>
<text x="44.2" y="86.4" transform="rotate(-90 44.2 86.4)">1</text>
<text x="48.2" y="88.6">2</text>
<text x="68.5" y="87.4">30</text>
<text x="135.8" y="84.8">12</text>
<text x="135.8" y="87.4">13</text>
<text x="135.8" y="89.9">14</text>
<text x="44.2" y="92.8" transform="rotate(-90 44.2 92.8)">3</text>
<text x="68.5" y="92.5">31</text>
<text x="135.8" y="92.5">16</text>
<text x="135.8" y="95">17</text>
<text x="135.8" y="97.5">18</text>
<text x="135.8" y="100.1">19</text>
<text x="68.5" y="105.2">35</text>
<text x="135.8" y="102.6">20</text>
<text x="135.8" y="105.2">21</text>
<text x="135.8" y="107.7">22</text>
<text x="135.8" y="110.2">23</text>
<text x="135.8" y="112.8">25</text>
<text x="68.5" y="115.3">33</text>
<text x="68.5" y="117.9">34</text>
<text x="135.8" y="115.3">26</text>
<text x="135.8" y="117.9">27</text>
<text x="135.8" y="120.4">28</text>
<text x="135.8" y="122.9">36</text>
<text x="135.8" y="125.5">37</text>
<text x="135.8" y="128">38</text>
<text x="135.8" y="130.6">39</text>
<text x="135.8" y="133.1">40</text>
<text x="135.8" y="135.6">42</text>
<text x="135.8" y="138.2">43</text>
<text x="135.8" y="140.7">44</text>
<text x="135.8" y="143.3">45</text>
<text x="135.8" y="145.8">46</text>
<text x="135.8" y="148.3">47</text>
<text x="135.8" y="150.9">48</text>
<text x="135.8" y="156">49</text>
<text x="135.8" y="158.5">52</text>
<text x="135.8" y="161">53</text>
<text x="135.8" y="163.6">54</text>
<text x="135.8" y="166.1">55</text>
<text x="135.8" y="168.7">56</text>
<text x="135.8" y="171.2">57</text>
<text x="135.8" y="173.7">58</text>
<text x="103.9" y="180.4" transform="rotate(-90 103.9 180.4)">81</text>
</g>
<g font-size="1.8" fill="#0000c2">
<text x="155.3" y="55.1">SPI</text>
<text x="159.6" y="55.1">Interface</text>
<text x="169.2" y="55.1">to</text>
<text x="172.2" y="55.1">RP2040</text>
<text x="155.5" y="64">I2C/IRQ</text>
<text x="164.3" y="64">Interface</text>
<text x="173.9" y="64">to</text>
<text x="176.9" y="64">remote</text>
<text x="155.4" y="73.9">SPI/GPIO</text>
<text x="165.5" y="73.9">Interface</text>
<text x="175" y="73.9">to</text>
<text x="178.1" y="73.9">microSD</text>
<text x="187.1" y="73.9">Card</text>
<text x="155.7" y="82.5">Address</text>
<text x="164.2" y="82.5">Buffer</text>
<text x="171.1" y="82.5">Byte</text>
<text x="176.3" y="82.5">CEs</text>
<text x="166.9" y="116.3">Buffered</text>
<text x="176.1" y="116.3">Inputs</text>
<text x="183.1" y="116.3">from</text>
<text x="188.6" y="116.3">ISA Bus</text>
<text x="155.8" y="159.2">ADC Inputs</text>
<text x="167.6" y="159.2">for</text>
<text x="171.4" y="159.2">Voltage</text>
<text x="179.6" y="159.2">Monitoring</text>
</g>
<g font-size="1.8" fill="#000084">
<text x="152.4" y="97.9">PA[0..7]</text>
<text x="152.6" y="118.2">PD[0..7]</text>
</g>
</svg>
